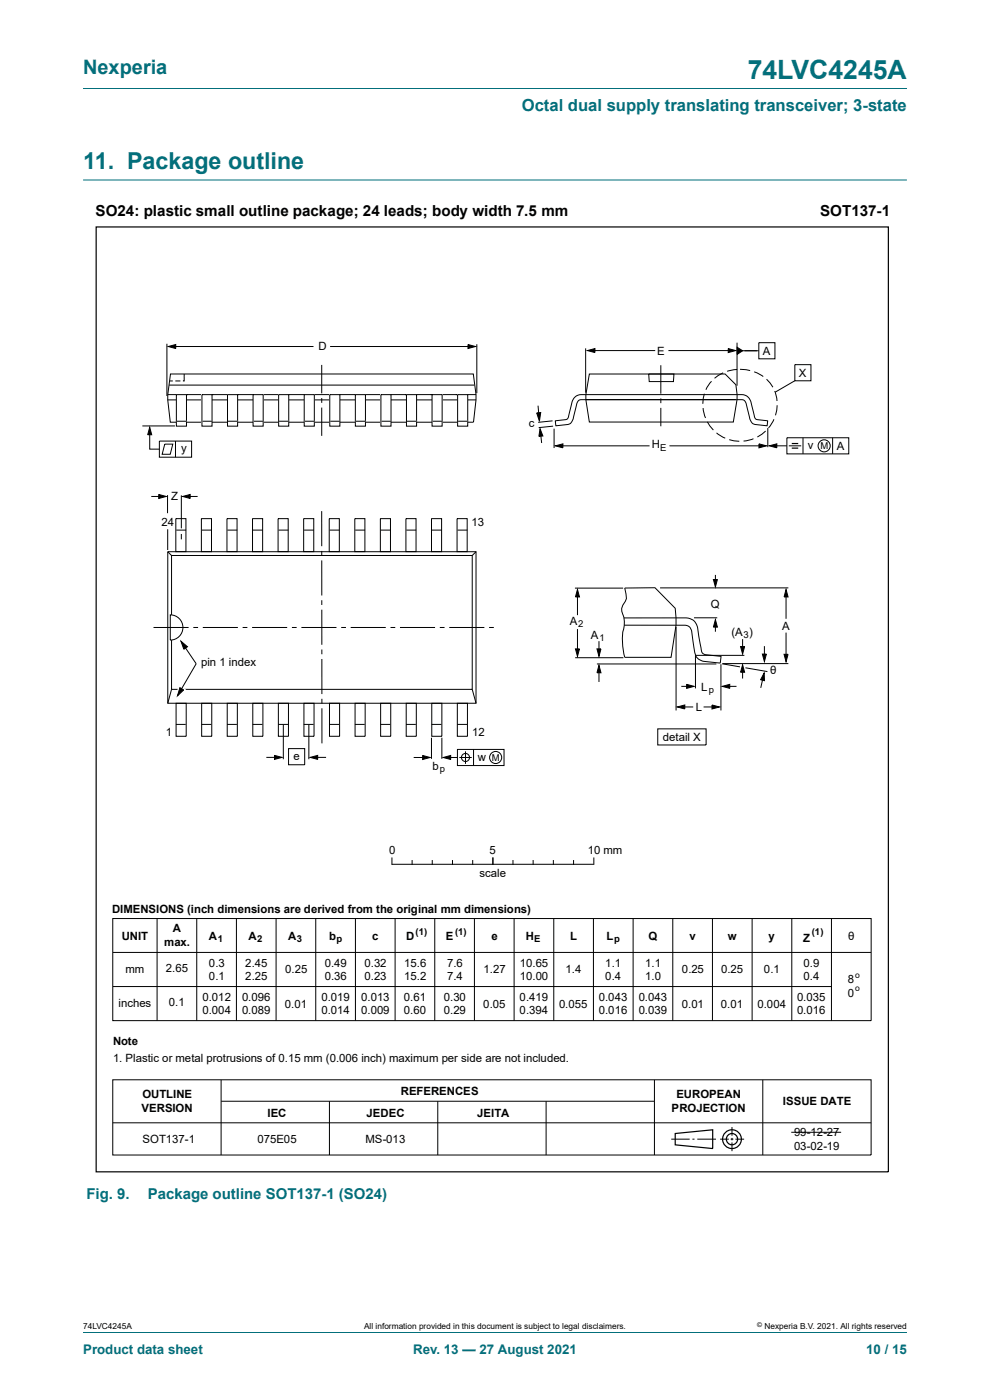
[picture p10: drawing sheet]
<svg xmlns="http://www.w3.org/2000/svg" width="210mm" height="297mm" viewBox="0 0 210 297" stroke-linecap="round" stroke-linejoin="round" font-family="sans-serif">
<path d="M17.6 18.8h174.8M17.6 38.2h174.8" fill="none" stroke="#036f7b" stroke-width=".21"/>
<g fill="none" stroke="#000" stroke-width=".21">
<path d="M35.4 72.9v11.1M35.7 73.5l1.6-.4v.8zM36.6 73.5h29.9M39.1 79.3v1.5h-.3M68.2 77.4v6M70 73.5h30M99.3 73.1l1.6 .4-1.6 .4zM101.1 73v10.4M124.2 73.9v9.4M124.6 74.4l1.6-.5v.9zM125.3 74.4h13.7M140.2 77.5v6"/>
<path d="M141.8 74.4h13.5M153.4 79.1l-1.8 1.2M154.5 73.9l1.6 .5-1.6 .4zM156.3 72.7v9.1M156.4 73.7l1.1 .7-1.1 .8zM156.4 78.4l-2.2 .4M156.9 74.4h4M157 78.3l2.1 .3M160 78.9l1.9 1M161 72.7h3.4v3.4h-3.4zM168.6 77.4h3.4v3.4h-3.4zM30.2 90.4h6.9"/>
<path d="M31.8 90.6l.4 1.6h-.9zM31.8 91.3v4h2M33.8 93.6h6.8v3.4h-6.8zM34.9 94.2h1.8l-.6 2.2h-1.7zM35.6 84.8h65.4M35.6 83.7h65.4M35.9 81.7h64.7M36.1 80.8h.6M37.2 80.8h1.1M37.2 93.6v3.4M68.2 84.5v1M68.2 86.5v6"/>
<path d="M100.4 89.6h-64.3l-.5-4.8v-1.1l.6-4.4h64.2l.6 4.4-.6 5.9M113.8 87.6l.9-.1-.3 1.9zM114.1 86.1l.3 2.7M114.6 91l.6 1.5-.9 .1zM114.6 91.5l.3 2.5M117.2 89.3l-3 .3M117.3 90.4l-3 .3M117.5 90.9v4.1M117.8 94.6l1.6-.4v.8zM118.6 94.6h19.2M124.3 84.8h31.8M140.2 84.5v1"/>
<path d="M140.2 86.5v3.9M142 94.6h19.6M149.1 86.6l.6 2.1M149.4 83.5l-.3 2.2M150 89.5l1.3 1.7M150.9 80.9l-1.2 1.8M152 91.8l1.8 1.2M154.7 93.3l2.1 .3M159.8 93.1l-2.1 .5M161 94.2l1.6 .4-1.6 .4zM162.4 91.4l-1.7 1.3M162.6 80.4l1.3 1.7"/>
<path d="M162.9 90.8v4.1M163.2 94.6l1.6-.4v.8zM164.1 94.6h2.8M164.2 88.9l-1.2 1.9M164.3 83l.5 2.1M164.9 86l-.4 2.1M166.9 92.9h13.1v3.4h-13.1zM167.3 94.6h2.6M168.6 80.8l-4.1 2.4M170.3 92.9v3.4M176.6 92.9v3.4M32.1 105.3h2.5"/>
<path d="M33.7 104.9l1.6 .4-1.6 .4zM35.5 105v3.9M35.6 117h65.4v32.2h-65.4zM35.6 117l.8 .8M38.5 105.1v7M38.5 113.3v1.1M38.7 105.3l1.6-.4v.8zM39.4 105.3h2.5M68.2 108.4v7.5M68.2 116.9v1M68.3 118.9v7.4M101 117l-.8 .8"/>
<path d="M32.6 133.1h7.4M36.1 130.4a2.68 2.68 0 0 1 2.7 2.7 2.68 2.68 0 0 1-2.7 2.7zM36.4 130.4v-12.6h63.8v28.4h-63.8v-10.4M41 133.1h1M43 133.1h7.5M51.5 133.1h1M53.5 133.1h7.4M61.9 133.1h1M63.9 133.1h7.5M68.3 127.3v1M68.3 129.3v7.5M68.3 137.8v1"/>
<path d="M68.3 139.8v7.4M72.4 133.1h1M74.4 133.1h7.4M82.8 133.1h1M84.8 133.1h7.5M93.3 133.1h1M95.3 133.1h7.4M103.7 133.1h1.1M122 124.8h10.2M122 139.5h10.2M122.1 137.7h.8l-.4 1.5zM122.5 125.1l.4 1.5h-.8z"/>
<path d="M122.5 125.6v4.9M122.5 133.5v5M126.6 137.7h.9l-.4 1.5zM127.1 136v2.8M132.3 131.1h12.5a2.66 2.66 0 0 1 3.3 2.8l.5 2.8a2.99 2.99 0 0 0 .6 2l.4 .2 3.3 .4-.1 1.3-1.4-.1a5.9 5.9 0 0 1-3.2-.7 4.9 4.9 0 0 1-1.1-3.2l-.2-1.1a3.5 3.5 0 0 0-.7-2.5l-1-.4h-12.8M132.5 124.7h6.4l4.3 4.3 .2 2.1v1.5l-1.1 6.9h-9.8a14.1 14.1 0 0 1-.1-7.2v-1.2l-.3-.9a2.42 2.42 0 0 1 .6-2.7 2.3 2.3 0 0 0 0-1.9zM140 124.7h27.2M143.4 133v17.7M147.2 131.1h4.9M151.3 122.9h.9l-.4 1.6zM151.8 131.5l.4 1.5h-.9zM151.8 122v1.9"/>
<path d="M151.8 132.1v1.9M157.1 137.2h.8l-.4 1.6zM157.5 135.6v2.2M157.9 139h-10.4v7M161.7 138.8h.9l-.5 1.5zM162.1 137.1v2.5M166.3 138.8h.9l-.5 1.6zM166.7 125.1l.5 1.5h-.9zM166.7 125.9v5.4M166.7 134.2v5.3M36.4 146.2l-.8 3M68.3 148.2v1.1"/>
<path d="M68.3 150.3v7.4M91.5 156.5v4.5M93.7 156.5v4.5M97 159h9.9v3.4h-9.9zM98.7 159.4v2.6M100.2 146.2l.8 3M100.4 159v3.4M126.6 140.9h25.4M127.1 141.1l.4 1.6h-.9zM127.1 142.1v2.6M139.5 154.6h10.3v3.4h-10.3zM143.7 150l1.6-.4v.8z"/>
<path d="M144.5 150h2.5M144.5 145.6h1.8M145.6 145.2l1.6 .4-1.6 .4zM149.2 150h2.6M151 149.6l1.6 .4-1.6 .4zM152.9 140.9v9.8M153.1 140.8l3.9 .7M153.2 145.6l1.6-.4v.8zM153.3 140.8h13.9M154.1 145.6h2.1M157.5 141l.4 1.6h-.8zM157.5 142v1.9"/>
<path d="M158.1 141.7l4.7 .8M161.9 143.4l-.5 2.5M162.1 142.8l.1 1.6-.9-.2zM87.8 160.7h2.3M89.7 160.3l1.5 .4-1.5 .4zM94 160.7l1.6-.4v.8zM94.9 160.7h2.1M97.4 160.7h2.7M23.9 194.9h160.9v21.6h-160.9zM33.3 194.9v21.6M41.7 194.9v21.6M50.2 194.9v21.6"/>
<path d="M58.6 194.9v21.6M67 194.9v21.6M75.4 194.9v21.6M83.8 194.9v21.6M92.2 194.9v21.6M100.6 194.9v21.6M109.1 194.9v21.6M117.5 194.9v21.6M125.9 194.9v21.6M134.3 194.9v21.6M142.7 194.9v21.6M151.1 194.9v21.6"/>
<path d="M159.5 194.9v21.6M168 194.9v21.6M176.4 194.9v21.6M23.9 209.3h152.5M23.9 202.1h160.9M23.9 229.1h160.9v15.9h-160.9zM23.9 238.2h160.9M46.9 229.1v15.9M46.9 233.6h91.8M69.9 233.6v11.4M92.9 233.6v11.4M115.8 233.6v11.4"/>
<path d="M138.8 229.1v15.9M155.3 239.1v1.8M161.8 229.1v15.9M142.4 241.7h3.9M146.9 241.7h.4M147.9 241.7h4M152.8 241.7h1.8M155 241.7h.6M155.3 241.4v.5M155.3 242.4v1.8M156 241.7h1.8M167.8 240.2h10.6"/>
<circle cx="174.8" cy="94.6" r="1.28"/>
<circle cx="98.7" cy="160.7" r=".85"/>
<circle cx="105.1" cy="160.7" r="1.28"/>
</g>
<g fill="none" stroke="#000" stroke-width=".25">
<path d="M168 94.1h1.3M168 95.1h1.3M143.2 240.5l8-.8v4l-8-.8z"/>
<circle cx="155.3" cy="241.7" r="1.99"/>
<circle cx="155.3" cy="241.7" r="1.2"/>
</g>
<g fill="#000">
<path d="M35.7 73.5l1.6-.4v.8zM99.3 73.1l1.6 .4-1.6 .4zM124.6 74.4l1.6-.5v.9zM154.5 73.9l1.6 .5-1.6 .4zM156.4 73.7l1.1 .7-1.1 .8zM31.8 90.6l.4 1.6h-.9zM113.8 87.6l.9-.1-.3 1.9zM114.6 91l.6 1.5-.9 .1zM117.8 94.6l1.6-.4v.8zM161 94.2l1.6 .4-1.6 .4zM163.2 94.6l1.6-.4v.8zM33.7 104.9l1.6 .4-1.6 .4z"/>
<path d="M38.7 105.3l1.6-.4v.8zM122.5 125.1l.4 1.5h-.8zM122.1 137.7h.8l-.4 1.5zM126.6 137.7h.9l-.4 1.5zM151.8 131.5l.4 1.5h-.9zM151.3 122.9h.9l-.4 1.6zM157.1 137.2h.8l-.4 1.6zM161.7 138.8h.9l-.5 1.5zM166.7 125.1l.5 1.5h-.9zM166.3 138.8h.9l-.5 1.6zM127.1 141.1l.4 1.6h-.9zM143.7 150l1.6-.4v.8z"/>
<path d="M145.6 145.2l1.6 .4-1.6 .4zM151 149.6l1.6 .4-1.6 .4zM153.2 145.6l1.6-.4v.8zM157.5 141l.4 1.6h-.8zM162.1 142.8l.1 1.6-.9-.2zM89.7 160.3l1.5 .4-1.5 .4zM94 160.7l1.6-.4v.8z"/>
</g>
<path d="M37.8 145.4l1.7 .9-2.1 1.8z" fill="#fff"/>
<g fill="none" stroke="#000" stroke-width=".21">
<path d="M35.6 112.3v4.4M37.3 110h2.1v7h-2.1zM37.4 112.5h2.1M42.7 110h2.2v7h-2.2zM42.8 112.5h2.1M48.1 110h2.2v7h-2.2zM48.2 112.5h2.1M53.6 110h2.1v7h-2.1zM53.7 112.5h2M59 110h2.1v7h-2.1zM59.1 112.5h2.1M64.4 110h2.2v7h-2.2z"/>
<path d="M64.5 112.5h2.1M69.8 110h2.2v7h-2.2zM69.9 112.5h2.1M75.3 110h2.1v7h-2.1zM75.4 112.5h2M80.7 110h2.1v7h-2.1zM80.8 112.5h2.1M86.1 110h2.2v7h-2.2zM86.2 112.5h2.1M91.5 110h2.2v7h-2.2zM91.6 112.5h2.1M97 110h2.1v7h-2.1z"/>
<path d="M97.1 112.5h2M38.4 136l1.4 1.2-.8 .5zM38.4 136l3.2 4.8-4 6.8M37.3 153.7h2.1M37.4 149.2h2.1v7h-2.1zM38.2 145.9l.8 .5-1.4 1.2zM42.7 153.7h2.1M42.8 149.2h2.1v7h-2.1zM48.2 153.7h2M48.2 149.2h2.1v7h-2.1zM53.6 153.7h2.1M53.6 149.2h2.2v7h-2.2z"/>
<path d="M59 153.7h2.1M59 149.2h2.2v7h-2.2zM60.1 153.8v7.3M61.2 158.8h3.4v3.4h-3.4zM64.4 153.7h2.1M64.5 149.2h2.1v7h-2.1zM65.5 153.8v7.3M69.9 153.7h2M69.9 149.2h2.1v7h-2.1zM75.3 153.7h2.1M75.3 149.2h2.2v7h-2.2zM80.7 153.7h2.1"/>
<path d="M80.7 149.2h2.2v7h-2.2zM86.1 153.7h2.1M86.2 149.2h2.1v7h-2.1zM91.6 153.7h2M91.6 149.2h2.1v7h-2.1zM97 153.7h2.1M97 149.2h2.2v7h-2.2zM56.5 160.7h2.6M58.2 160.3l1.6 .4-1.6 .4zM65.8 160.7l1.6-.4v.8zM66.6 160.7h2.6"/>
</g>
<path d="M38.4 136l1.4 1.2-.8 .5zM38.2 145.9l.8 .5-1.4 1.2zM58.2 160.3l1.6 .4-1.6 .4zM65.8 160.7l1.6-.4v.8z" fill="#000"/>
<path d="M97.1 83.7h2.1v6.7h-2.1z" fill="#fff"/>
<path d="M97.1 83.7h2.1v6.7h-2.1z" fill="none" stroke="#000" stroke-width=".21"/>
<path d="M97.2 89.4h2z" fill="#fff"/>
<path d="M97.2 89.4h2" fill="none" stroke="#000" stroke-width=".21"/>
<path d="M91.6 83.7h2.2v6.7h-2.2z" fill="#fff"/>
<path d="M91.6 83.7h2.2v6.7h-2.2z" fill="none" stroke="#000" stroke-width=".21"/>
<path d="M91.7 89.4h2.1z" fill="#fff"/>
<path d="M91.7 89.4h2.1" fill="none" stroke="#000" stroke-width=".21"/>
<path d="M86.2 83.7h2.2v6.7h-2.2z" fill="#fff"/>
<path d="M86.2 83.7h2.2v6.7h-2.2z" fill="none" stroke="#000" stroke-width=".21"/>
<path d="M86.3 89.4h2.1z" fill="#fff"/>
<path d="M86.3 89.4h2.1" fill="none" stroke="#000" stroke-width=".21"/>
<path d="M80.8 83.7h2.1v6.7h-2.1z" fill="#fff"/>
<path d="M80.8 83.7h2.1v6.7h-2.1z" fill="none" stroke="#000" stroke-width=".21"/>
<path d="M80.9 89.4h2.1z" fill="#fff"/>
<path d="M80.9 89.4h2.1" fill="none" stroke="#000" stroke-width=".21"/>
<path d="M75.4 83.7h2.1v6.7h-2.1z" fill="#fff"/>
<path d="M75.4 83.7h2.1v6.7h-2.1z" fill="none" stroke="#000" stroke-width=".21"/>
<path d="M75.5 89.4h2.1z" fill="#fff"/>
<path d="M75.5 89.4h2.1" fill="none" stroke="#000" stroke-width=".21"/>
<path d="M70 83.7h2.1v6.7h-2.1z" fill="#fff"/>
<path d="M70 83.7h2.1v6.7h-2.1z" fill="none" stroke="#000" stroke-width=".21"/>
<path d="M70.1 89.4h2z" fill="#fff"/>
<path d="M70.1 89.4h2" fill="none" stroke="#000" stroke-width=".21"/>
<path d="M64.5 83.7h2.2v6.7h-2.2z" fill="#fff"/>
<path d="M64.5 83.7h2.2v6.7h-2.2z" fill="none" stroke="#000" stroke-width=".21"/>
<path d="M64.6 89.4h2.1z" fill="#fff"/>
<path d="M64.6 89.4h2.1" fill="none" stroke="#000" stroke-width=".21"/>
<path d="M59.1 83.7h2.1v6.7h-2.1z" fill="#fff"/>
<path d="M59.1 83.7h2.1v6.7h-2.1z" fill="none" stroke="#000" stroke-width=".21"/>
<path d="M59.2 89.4h2.1z" fill="#fff"/>
<path d="M59.2 89.4h2.1" fill="none" stroke="#000" stroke-width=".21"/>
<path d="M53.7 83.7h2.1v6.7h-2.1z" fill="#fff"/>
<path d="M53.7 83.7h2.1v6.7h-2.1z" fill="none" stroke="#000" stroke-width=".21"/>
<path d="M53.8 89.4h2.1z" fill="#fff"/>
<path d="M53.8 89.4h2.1" fill="none" stroke="#000" stroke-width=".21"/>
<path d="M42.8 83.7h2.2v6.7h-2.2z" fill="#fff"/>
<path d="M42.8 83.7h2.2v6.7h-2.2z" fill="none" stroke="#000" stroke-width=".21"/>
<path d="M42.9 89.4h2.1z" fill="#fff"/>
<path d="M42.9 89.4h2.1" fill="none" stroke="#000" stroke-width=".21"/>
<path d="M37.4 83.7h2.2v6.7h-2.2z" fill="#fff"/>
<path d="M37.4 83.7h2.2v6.7h-2.2z" fill="none" stroke="#000" stroke-width=".21"/>
<path d="M37.5 89.4h2.1z" fill="#fff"/>
<path d="M37.5 89.4h2.1" fill="none" stroke="#000" stroke-width=".21"/>
<path d="M48.3 83.7h2.1v6.7h-2.1z" fill="#fff"/>
<path d="M48.3 83.7h2.1v6.7h-2.1z" fill="none" stroke="#000" stroke-width=".21"/>
<path d="M48.4 89.4h2z" fill="#fff"/>
<g fill="none" stroke="#000" stroke-width=".21">
<path d="M125 79.3h28.8l2.3 2.3 .2 3.2-.7 4.7h-30.6l-.7-4.7v-1.1zM137.6 79.3h5.4l-.2 1.7h-5.1zM48.4 89.4h2M124.2 83.7h32.2M124.3 83.7h-.5a2.21 2.21 0 0 0-2.6 2.1l-.5 1.9a1.14 1.14 0 0 1-1.3 1.4l-1.6 .2 .1 .9 1.7-.1a1.83 1.83 0 0 0 2.1-2l.2-.8a4.1 4.1 0 0 1 .8-2.3l.5-.2h1.3M156.4 83.7h.4a2.21 2.21 0 0 1 2.6 2.1l.4 1.6a1.92 1.92 0 0 0 .7 1.6l2.3 .3-.1 1-1.7-.2a1.83 1.83 0 0 1-2.1-2l-.2-.8a4.1 4.1 0 0 0-.8-2.3l-.6-.2h-32.9M83.1 182v1.4M83.2 183.4h42.6M87.4 182.6v.8M91.7 182.6v.8M96 182.6v.8M100.3 182.6v.8"/>
<path d="M104.5 182v1.4M104.6 182v1.4M108.8 182.6v.8M113.1 182.6v.8M117.4 182.6v.8M121.7 182.6v.8M126 182v1.4"/>
</g>
<path d="M20.4 48.1h168v200.5h-168z" fill="none" stroke="#000" stroke-width=".25"/>
<path d="M17.6 282.6h174.8" fill="none" stroke="#036f7b" stroke-width=".21"/>
<text font-size="5.6" fill="#036f7b" x="158.6" y="16.8">74LVC4245A</text>
<text font-size="4.9" fill="#036f7b" x="17.6" y="35.9">11. Package outline</text>
<text font-size="4.2" fill="#036f7b" x="17.6" y="15.6">Nexperia</text>
<text font-size="3.5" fill="#036f7b" x="110.7" y="23.7">Octal dual supply translating transceiver; 3-state</text>
<g font-size="3.2">
<text x="20.3" y="45.7">SO24: plastic small outline package; 24 leads; body width 7.5 mm</text>
<text x="174" y="45.8">SOT137-1</text>
</g>
<g font-size="3.2" fill="#036f7b">
<text x="18.3" y="254.3">Fig. 9.</text>
<text x="31.3" y="254.3">Package outline SOT137-1 (SO24)</text>
</g>
<g font-size="2.8" fill="#036f7b">
<text x="17.6" y="287.2">Product data sheet</text>
<text x="87.6" y="287.2">Rev. 13 — 27 August 2021</text>
<text x="183.7" y="287.2">10 / 15</text>
</g>
<g font-size="2.4">
<text x="67.5" y="74.3">D</text>
<text x="139.4" y="75.3">E</text>
<text x="161.8" y="75.3">A</text>
<text x="169.4" y="79.9">X</text>
<text x="38.4" y="96">y</text>
<text x="112.2" y="90.5">c</text>
<text x="138.3" y="95.1">H</text>
<text x="171.4" y="95.3">v</text>
<text x="177.5" y="95.5">A</text>
<text x="36.3" y="106.1">Z</text>
<text x="34.3" y="111.6">24</text>
<text x="100" y="111.6">13</text>
<text x="150.8" y="128.9">Q</text>
<text x="120.9" y="132.6">A</text>
<text x="125.3" y="135.5">A</text>
<text x="155.2" y="134.8">(A )</text>
<text x="165.9" y="133.7">A</text>
<text x="42.7" y="141.4">pin 1 index</text>
<text x="163.4" y="143">θ</text>
<text x="148.7" y="146.6">L</text>
<text x="147.6" y="150.9">L</text>
<text x="35.1" y="156.2">1</text>
<text x="62.3" y="161.2">e</text>
<text x="100.2" y="156.2">12</text>
<text x="101.4" y="161.4">w</text>
<text x="140.6" y="157.2">detail X</text>
<text x="91.7" y="163.3">b</text>
<text x="82.6" y="181.2">0</text>
<text x="103.9" y="181.2">5</text>
<text x="124.7" y="181.2">10 mm</text>
<text x="101.7" y="186">scale</text>
<text x="23.8" y="193.7">DIMENSIONS (inch dimensions are derived from the original mm dimensions)</text>
<text x="36.7" y="197.8">A</text>
<text x="25.8" y="199.3">UNIT</text>
<text x="34.8" y="200.7">max.</text>
<text x="44.3" y="199.3">A</text>
<text x="52.7" y="199.3">A</text>
<text x="61.1" y="199.3">A</text>
<text x="69.8" y="199.3">b</text>
<text x="79" y="199.3">c</text>
<text x="86.1" y="199.3">D</text>
<text x="94.6" y="199.3">E</text>
<text x="104.2" y="199.3">e</text>
<text x="111.5" y="199.3">H</text>
<text x="120.9" y="199.3">L</text>
<text x="128.7" y="199.3">L</text>
<text x="137.6" y="199.3">Q</text>
<text x="146.3" y="199.3">v</text>
<text x="154.4" y="199.3">w</text>
<text x="163" y="199.3">y</text>
<text x="170.3" y="199.8">Z</text>
<text x="179.9" y="199.3">θ</text>
<text x="26.6" y="206.3">mm</text>
<text x="35.2" y="206.3">2.65</text>
<text x="44.3" y="205.1">0.3</text>
<text x="44.3" y="208">0.1</text>
<text x="52" y="205.1">2.45</text>
<text x="52" y="208">2.25</text>
<text x="60.5" y="206.5">0.25</text>
<text x="68.9" y="205.1">0.49</text>
<text x="68.9" y="208">0.36</text>
<text x="77.3" y="205.1">0.32</text>
<text x="77.3" y="208">0.23</text>
<text x="85.8" y="205.1">15.6</text>
<text x="85.8" y="208">15.2</text>
<text x="94.8" y="205.1">7.6</text>
<text x="94.8" y="208">7.4</text>
<text x="102.6" y="206.5">1.27</text>
<text x="110.3" y="205.1">10.65</text>
<text x="110.3" y="208">10.00</text>
<text x="120" y="206.5">1.4</text>
<text x="128.4" y="205.1">1.1</text>
<text x="128.4" y="208">0.4</text>
<text x="136.9" y="205.1">1.1</text>
<text x="136.9" y="208">1.0</text>
<text x="144.6" y="206.5">0.25</text>
<text x="153" y="206.5">0.25</text>
<text x="162" y="206.5">0.1</text>
<text x="170.5" y="205.1">0.9</text>
<text x="170.5" y="208">0.4</text>
<text x="179.9" y="208.6">8</text>
<text x="25.1" y="213.6">inches</text>
<text x="35.8" y="213.5">0.1</text>
<text x="43" y="212.3">0.012</text>
<text x="43" y="215.2">0.004</text>
<text x="51.3" y="212.3">0.096</text>
<text x="51.3" y="215.2">0.089</text>
<text x="60.4" y="213.8">0.01</text>
<text x="68.2" y="212.3">0.019</text>
<text x="68.2" y="215.2">0.014</text>
<text x="76.6" y="212.3">0.013</text>
<text x="76.6" y="215.2">0.009</text>
<text x="85.7" y="212.3">0.61</text>
<text x="85.7" y="215.2">0.60</text>
<text x="94.1" y="212.3">0.30</text>
<text x="94.1" y="215.2">0.29</text>
<text x="102.5" y="213.8">0.05</text>
<text x="110.2" y="212.3">0.419</text>
<text x="110.2" y="215.2">0.394</text>
<text x="118.6" y="213.8">0.055</text>
<text x="127" y="212.3">0.043</text>
<text x="127" y="215.2">0.016</text>
<text x="135.5" y="212.3">0.043</text>
<text x="135.5" y="215.2">0.039</text>
<text x="144.6" y="213.8">0.01</text>
<text x="152.9" y="213.8">0.01</text>
<text x="160.7" y="213.8">0.004</text>
<text x="169.1" y="212.3">0.035</text>
<text x="169.1" y="215.2">0.016</text>
<text x="179.9" y="211.5">0</text>
<text x="24" y="221.8">Note</text>
<text x="24" y="225.4">1. Plastic or metal protrusions of 0.15 mm (0.006 inch) maximum per side are not included.</text>
<text x="30.2" y="233">OUTLINE</text>
<text x="85" y="232.3">REFERENCES</text>
<text x="143.5" y="233">EUROPEAN</text>
<text x="30" y="235.9">VERSION</text>
<text x="56.7" y="236.9">IEC</text>
<text x="77.8" y="236.9">JEDEC</text>
<text x="101.2" y="236.9">JEITA</text>
<text x="142.5" y="235.9">PROJECTION</text>
<text x="166.1" y="234.5">ISSUE DATE</text>
<text x="30.3" y="242.5">SOT137-1</text>
<text x="54.6" y="242.5">075E05</text>
<text x="77.6" y="242.5">MS-013</text>
<text x="168.4" y="240.9">99-12-27</text>
<text x="168.4" y="243.9">03-02-19</text>
</g>
<g font-size="2">
<text x="140" y="95.6">E</text>
<text x="174" y="95.3">M</text>
<text x="122.6" y="133.1">2</text>
<text x="127.2" y="136">1</text>
<text x="157.7" y="135.3">3</text>
<text x="150.3" y="147.1">p</text>
<text x="104.4" y="161.4">M</text>
<text x="93.3" y="163.8">p</text>
<text x="46.2" y="199.8">1</text>
<text x="54.6" y="199.8">2</text>
<text x="63" y="199.8">3</text>
<text x="71.4" y="199.8">p</text>
<text x="88.2" y="198.3">(1)</text>
<text x="96.6" y="198.3">(1)</text>
<text x="113.3" y="199.8">E</text>
<text x="130.3" y="199.8">p</text>
<text x="172.2" y="198.3">(1)</text>
</g>
<g font-size="1.8">
<text x="181.4" y="207.4">o</text>
<text x="181.4" y="210.3">o</text>
<text x="17.6" y="282">74LVC4245A</text>
<text x="77.2" y="282">All information provided in this document is subject to legal disclaimers.</text>
<text x="162.2" y="282">Nexperia B.V. 2021. All rights reserved</text>
</g>
<text font-size="1.4" x="160.6" y="281.6">©</text>
</svg>
